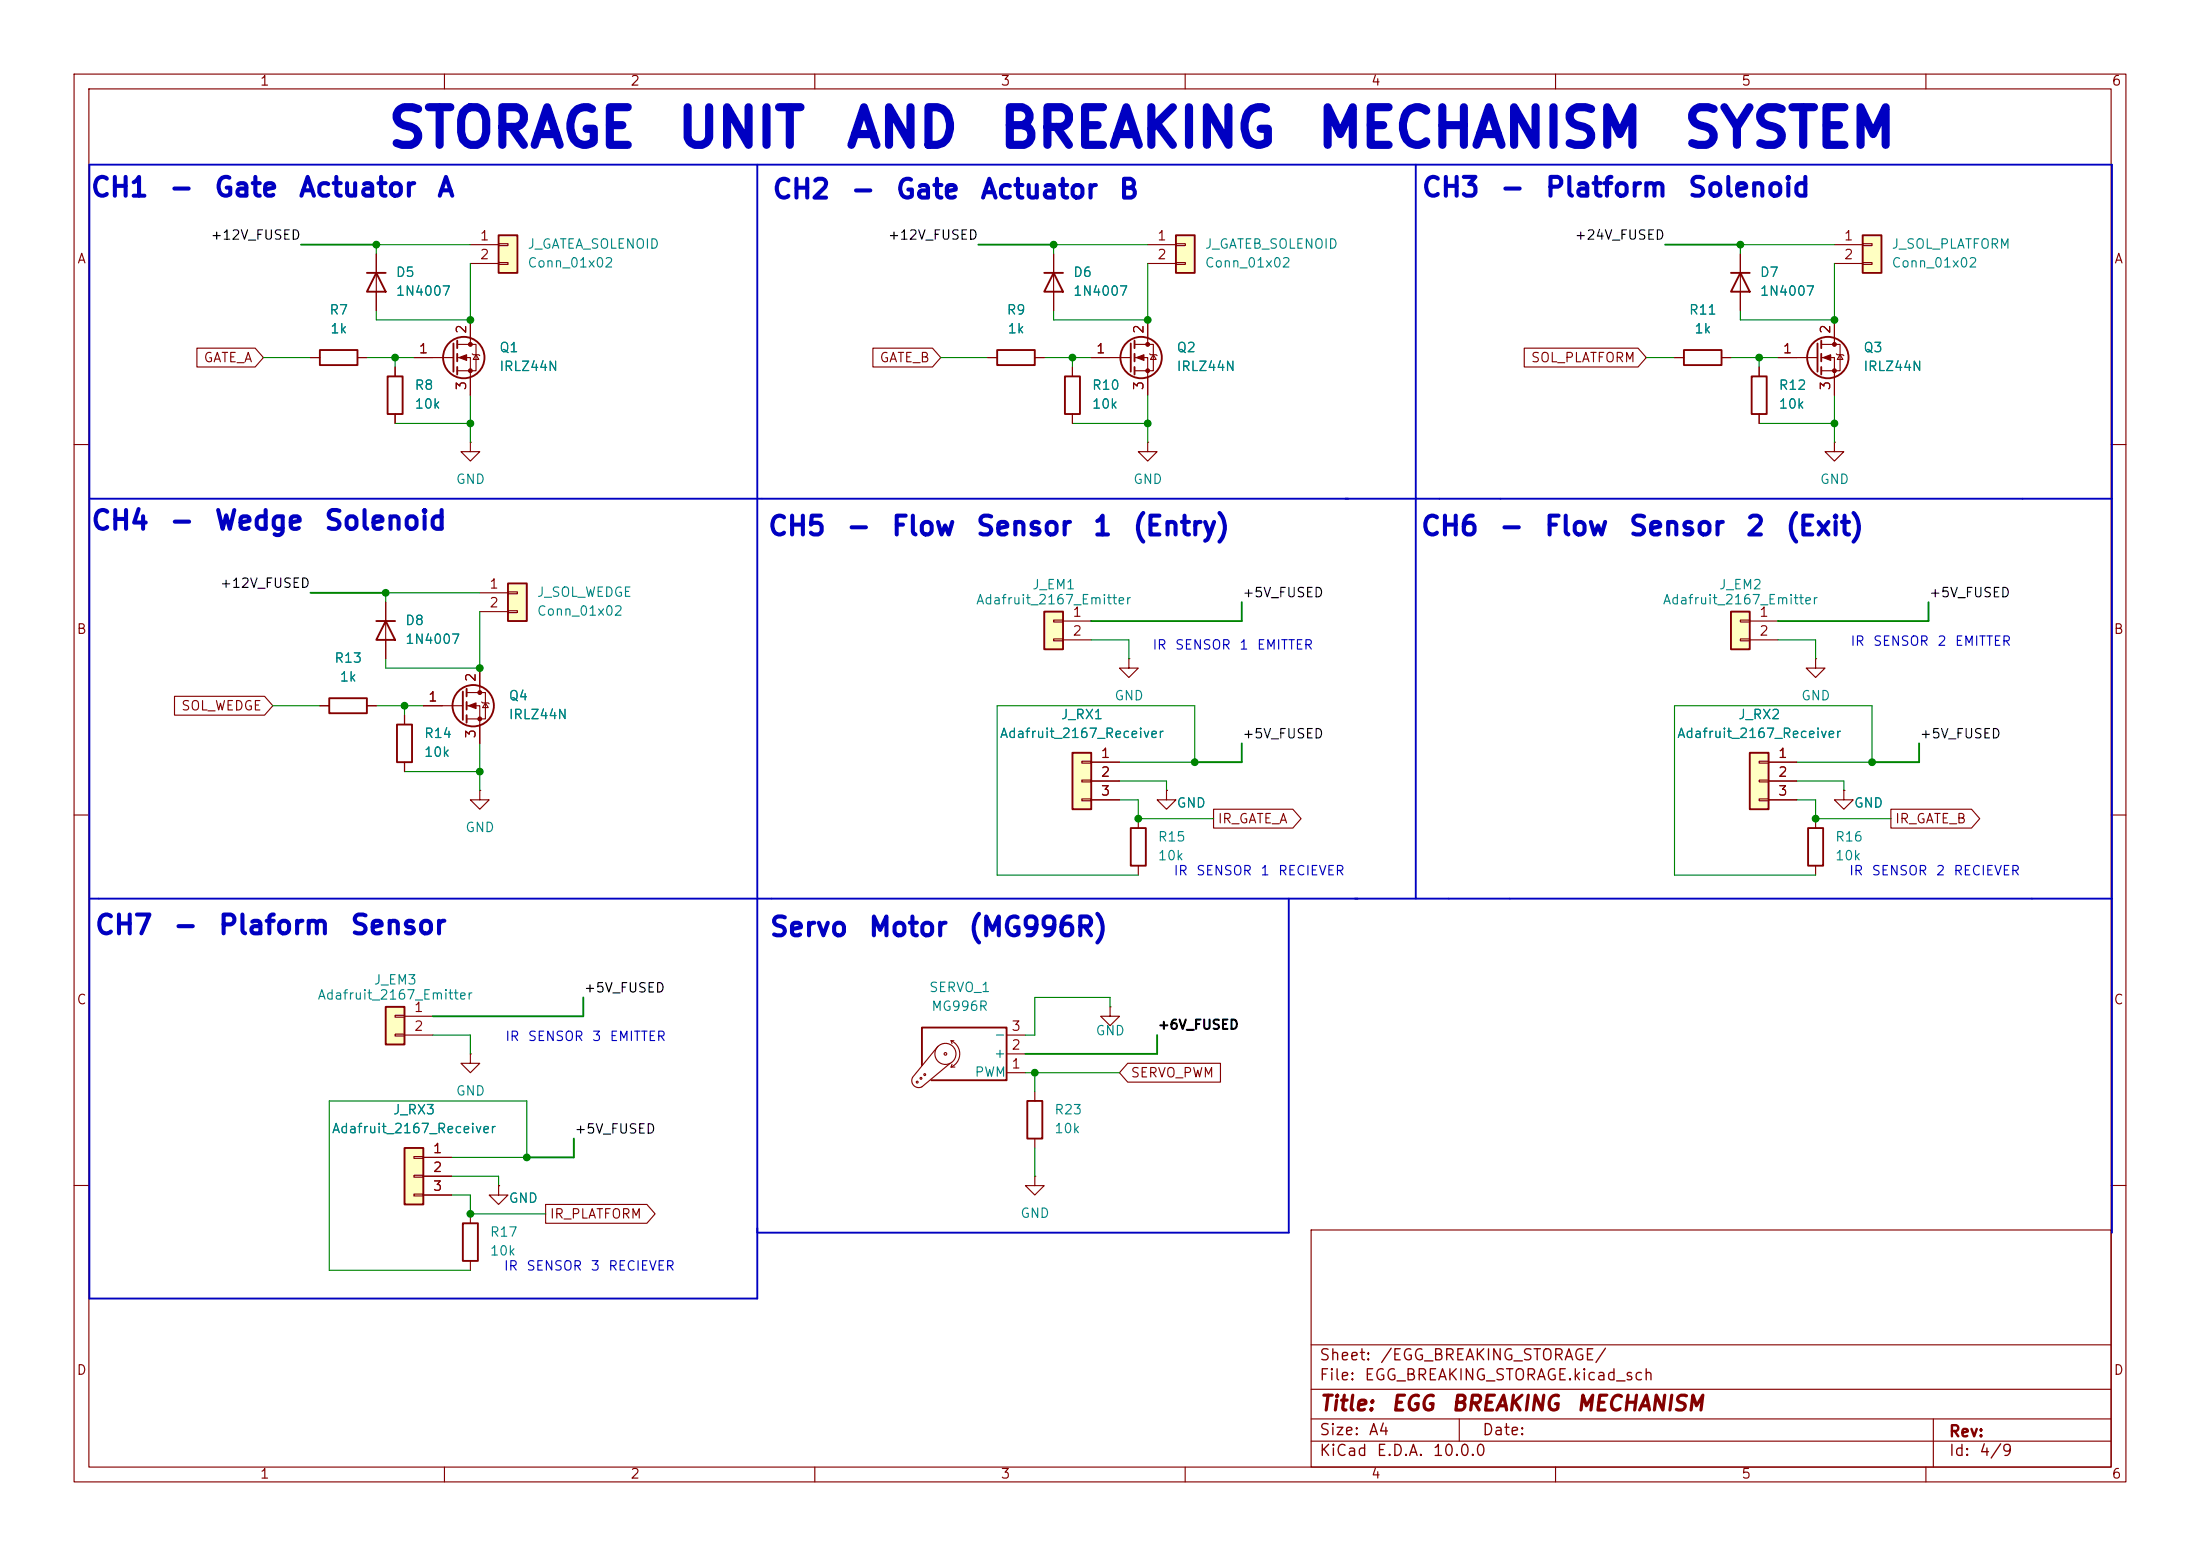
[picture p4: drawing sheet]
<svg xmlns="http://www.w3.org/2000/svg" width="297mm" height="210mm" viewBox="0 0 297 210" stroke-linecap="round" stroke-linejoin="round" font-family="sans-serif">
<g fill="none" stroke="#840000" stroke-width=".15">
<path d="M10 10h277v190h-277zM12 12h273v186h-273zM60 10v2M110 10v2M160 10v2M210 10v2M260 10v2M10 60h2M285 60h2M10 110h2M285 110h2M135.9 139.7h2.5"/>
<path d="M126.6 141.2l-3.4 4.2a.94 .94 0 0 0 .2 1.1 .94 .94 0 0 0 1.1 .2l3.8-3.2M128.4 140.5a1.94 1.94 0 0 1 1.2 1.7 1.94 1.94 0 0 1-1.2 1.8M128.4 144h.5M128.4 140.5h.4M128.4 140.5l.1 .3M128.5 143.6l-.1 .4M135.9 144.8h2.5M135.9 142.2h2.5M10 160h2M177 166h108v32h-108zM285 160h2M60 198v2"/>
<path d="M110 198v2M160 198v2M177 194.5h108M177 191.5h108M177 187.5h108M177 181.5h108M197 191.5v3M210 198v2M260 198v2M261 191.5v6.5"/>
<circle cx="123.8" cy="146.1" r=".13"/>
<circle cx="124.3" cy="145.5" r=".13"/>
<circle cx="124.8" cy="145" r=".13"/>
<circle cx="127.6" cy="142.2" r=".18"/>
<circle cx="127.6" cy="142.2" r="1.42"/>
</g>
<path d="M124.5 143.8v-5.1h11.4v7.1h-10.2" fill="none" stroke="#840000" stroke-width=".25"/>
<path d="M144.8 101.6h2.5v7.6h-2.5z" fill="#ffffc2"/>
<g fill="none" stroke="#840000" stroke-width=".25">
<path d="M141 36.8h2.5M142.2 36.8l1.3 2.6h-2.5zM134.6 47.2h5.1v2.1h-5.1zM152.7 46.4v3.8M153.2 46v1M153.2 47.8v1M153.2 49.5v1M144.8 101.6h2.5v7.6h-2.5z"/>
<circle cx="154.1" cy="48.3" r="2.79"/>
</g>
<g fill="none" stroke="#840000" stroke-width=".15">
<path d="M142.2 34.3v7.6M133.3 48.3h1.3M139.7 48.3h1.3M147.3 48.3h5.4M153.2 46.5h2.5v3.5h-2.5M153.2 48.3h1.7v5M154.9 43.2v3.3M155.2 47.8l.1 .1h.8l.1 .1M155.7 47.9l.4 .6h-.8zM247.6 59.7v1.3h1.3l-1.3 1.2-1.2-1.2h1.2M247.6 59.7h.1M152.4 88.9v1.3h1.3l-1.3 1.2-1.3-1.2h1.3"/>
<path d="M152.4 88.9h.1M146 102.7h1.3v.3h-1.3zM146 105.3h1.3v.2h-1.3zM146 107.8h1.3v.3h-1.3zM147.3 102.9h3.8M147.3 105.4h3.8M147.3 108h3.8"/>
</g>
<g fill="#840000" stroke="#840000" stroke-width=".15">
<path d="M153.4 48.3l1-.4v.7z"/>
<circle cx="154.9" cy="46.5" r=".25"/>
<circle cx="154.9" cy="50" r=".25"/>
</g>
<path d="M141 82.6h2.5v5h-2.5z" fill="#ffffc2"/>
<path d="M227.3 47.2h5.1v2.1h-5.1zM141 82.6h2.5v5h-2.5z" fill="none" stroke="#840000" stroke-width=".25"/>
<path d="M154.9 59.7v1.3h1.3l-1.3 1.2-1.2-1.2h1.2M154.9 59.7h.1M226.1 48.3h1.2M232.4 48.3h1.3M142.2 83.7h1.3v.2h-1.3zM142.2 86.2h1.3v.3h-1.3zM143.5 83.8h3.8M143.5 86.4h3.8" fill="none" stroke="#840000" stroke-width=".15"/>
<path d="M158.7 31.8h2.6v5h-2.6z" fill="#ffffc2"/>
<path d="M158.7 31.8h2.6v5h-2.6zM233.7 36.8h2.5M234.9 36.8l1.3 2.6h-2.5zM236.5 50.8h2v5.1h-2z" fill="none" stroke="#840000" stroke-width=".25"/>
<path d="M154.9 33h3.8M154.9 35.6h3.8M158.7 32.9h1.3v.2h-1.3zM158.7 35.4h1.3v.3h-1.3zM234.9 34.3v7.6M237.5 49.5v1.3M237.5 55.9v1.3" fill="none" stroke="#840000" stroke-width=".15"/>
<path d="M67.3 31.8h2.5v5h-2.5z" fill="#ffffc2"/>
<g fill="none" stroke="#840000" stroke-width=".25">
<path d="M67.3 31.8h2.5v5h-2.5zM61.2 46.4v3.8M61.7 46v1M61.7 47.8v1M61.7 49.5v1M62.5 93.3v3.9M63 93v1M63 94.7v1.1M63 96.5v1"/>
<circle cx="62.6" cy="48.3" r="2.79"/>
<circle cx="63.9" cy="95.2" r="2.79"/>
</g>
<g fill="none" stroke="#840000" stroke-width=".15">
<path d="M63.5 33h3.8M63.5 35.6h3.8M67.3 32.9h1.3v.2h-1.3zM67.3 35.4h1.3v.3h-1.3zM55.9 48.3h5.3M61.7 46.5h2.6v3.5h-2.6M61.7 48.3h1.8v5M63.5 43.2v3.3M63.8 47.8l.1 .1h.7l.2 .1M64.3 47.9l.3 .6h-.7zM57.1 95.3h5.4M63 93.5h2.5v3.5h-2.5"/>
<path d="M63 95.3h1.8v5M64.8 90.2v3.3M65 94.7l.2 .2h.7l.1 .1M65.5 94.9l.4 .6h-.7z"/>
</g>
<g fill="#840000" stroke="#840000" stroke-width=".15">
<path d="M62 48.3l1-.4v.7z"/>
<path d="M63.2 95.3l1.1-.4v.7z"/>
<circle cx="63.5" cy="46.5" r=".25"/>
<circle cx="63.5" cy="50" r=".25"/>
<circle cx="64.8" cy="93.5" r=".25"/>
<circle cx="64.8" cy="97" r=".25"/>
</g>
<path d="M68.6 78.7h2.5v5.1h-2.5z" fill="#ffffc2"/>
<path d="M68.6 78.7h2.5v5.1h-2.5zM53.6 97.8h2v5.1h-2z" fill="none" stroke="#840000" stroke-width=".25"/>
<path d="M68.6 79.9h1.2v.2h-1.2zM54.6 96.5v1.3M64.8 80h3.8M64.8 82.6h3.8M68.6 82.4h1.2v.3h-1.2zM54.6 102.9v1.2M63.5 142.2v1.3h1.3l-1.3 1.3-1.3-1.3h1.3M63.5 142.2h.1" fill="none" stroke="#840000" stroke-width=".15"/>
<path d="M54.6 154.9h2.5v7.7h-2.5z" fill="#ffffc2"/>
<g fill="none" stroke="#840000" stroke-width=".25">
<path d="M49.5 36.8h2.6M50.8 36.8l1.3 2.6h-2.6zM43.2 47.2h5.1v2.1h-5.1zM52.3 50.8h2.1v5.1h-2.1zM143.8 50.8h2v5.1h-2zM245.4 46.4v3.8M245.9 46v1M245.9 47.8v1M245.9 49.5v1M44.4 94.2h5.1v2.1h-5.1zM152.7 111.8h2v5h-2zM54.6 154.9h2.5v7.7h-2.5z"/>
<path d="M138.7 148.6h2v5.1h-2z"/>
<circle cx="246.8" cy="48.3" r="2.79"/>
</g>
<g fill="none" stroke="#840000" stroke-width=".15">
<path d="M50.8 34.3v7.6M41.9 48.3h1.3M48.3 48.3h1.2M53.3 49.5v1.3M53.3 55.9v1.3M144.8 49.5v1.3M144.8 55.9v1.3M240 48.3h5.4M245.9 46.5h2.5v3.5h-2.5M245.9 48.3h1.7v5M247.6 43.2v3.3M247.9 47.8l.1 .1h.8l.1 .1"/>
<path d="M248.4 47.9l.4 .6h-.8zM43.2 95.3h1.2M49.5 95.3h1.3M153.7 110.5v1.3M153.7 116.8v1.3M157.5 106.7v1.3h1.2l-1.2 1.2-1.3-1.2h1.3M157.5 106.7h.1M149.9 135.9v1.3h1.2l-1.2 1.2-1.3-1.2h1.3M149.9 135.9h.1M55.9 156.1h1.2v.2h-1.2zM55.9 158.6h1.2v.3h-1.2zM57.1 156.2h3.9"/>
<path d="M57.1 158.8h3.9M139.7 158.8v1.2h1.3l-1.3 1.3-1.3-1.3h1.3M139.7 158.8h.1M139.7 147.3v1.3M139.7 153.7v1.2M55.9 161.2h1.2v.2h-1.2zM57.1 161.3h3.9M67.3 160v1.3h1.3l-1.3 1.3-1.3-1.3h1.3M67.3 160h.1"/>
</g>
<g fill="#840000" stroke="#840000" stroke-width=".15">
<path d="M246.1 48.3l1-.4v.7z"/>
<circle cx="247.6" cy="46.5" r=".25"/>
<circle cx="247.6" cy="50" r=".25"/>
</g>
<path d="M233.7 82.6h2.5v5h-2.5z" fill="#ffffc2"/>
<path d="M233.7 82.6h2.5v5h-2.5zM62.5 165.1h2v5.1h-2z" fill="none" stroke="#840000" stroke-width=".25"/>
<path d="M234.9 83.7h1.3v.2h-1.3zM234.9 86.2h1.3v.3h-1.3zM236.2 83.8h3.8M236.2 86.4h3.8M63.5 163.8v1.3M63.5 170.2v1.3" fill="none" stroke="#840000" stroke-width=".15"/>
<path d="M52.1 135.9h2.5v5.1h-2.5z" fill="#ffffc2"/>
<path d="M50.8 83.8h2.5M52.1 83.8l1.2 2.6h-2.5zM52.1 135.9h2.5v5.1h-2.5z" fill="none" stroke="#840000" stroke-width=".25"/>
<path d="M63.5 59.7v1.3h1.3l-1.3 1.2-1.3-1.2h1.3M63.5 59.7h.1M52.1 81.3v7.6M64.8 106.7v1.3h1.2l-1.2 1.2-1.3-1.2h1.3M64.8 106.7h.1M53.3 137h1.3v.3h-1.3zM53.3 139.6h1.3v.2h-1.3zM54.6 137.2h3.8M54.6 139.7h3.8" fill="none" stroke="#840000" stroke-width=".15"/>
<path d="M236.2 101.6h2.6v7.6h-2.6z" fill="#ffffc2"/>
<path d="M236.2 101.6h2.6v7.6h-2.6zM244.1 111.8h2v5h-2z" fill="none" stroke="#840000" stroke-width=".25"/>
<path d="M245.1 88.9v1.3h1.3l-1.3 1.2-1.3-1.2h1.3M245.1 88.9h.1M237.5 102.7h1.3v.3h-1.3zM237.5 105.3h1.3v.2h-1.3zM237.5 107.8h1.3v.3h-1.3zM238.8 102.9h3.8M238.8 105.4h3.8M238.8 108h3.8M245.1 110.5v1.3M245.1 116.8v1.3M248.9 106.7v1.3h1.3l-1.3 1.2-1.3-1.2h1.3M248.9 106.7h.1" fill="none" stroke="#840000" stroke-width=".15"/>
<path d="M251.5 31.8h2.5v5h-2.5z" fill="#ffffc2"/>
<path d="M251.5 31.8h2.5v5h-2.5z" fill="none" stroke="#840000" stroke-width=".25"/>
<g fill="none" stroke="#840000" stroke-width=".15">
<path d="M50.8 34.3v2.5M50.8 39.4v2.5M142.2 34.3v2.5M142.2 39.4v2.5M234.9 34.3v2.5M234.9 39.4v2.5M247.6 33h3.9M247.6 35.6h3.9M251.5 32.9h1.2v.2h-1.2zM251.5 35.4h1.2v.3h-1.2zM26.6 47h7.8l1.2 1.3-1.2 1.2h-7.8zM41.9 48.3h1.3"/>
<path d="M48.3 48.3h1.2M53.3 49.5v1.3M53.3 55.9v1.3M55.9 48.3h2.5M63.5 43.2v2.5M63.5 50.8v2.5M117.8 47h8.1l1.1 1.3-1.1 1.2h-8.1zM133.3 48.3h1.3M139.7 48.3h1.3M144.8 49.5v1.3M144.8 55.9v1.3M147.3 48.3h2.6"/>
<path d="M154.9 43.2v2.5M154.9 50.8v2.5M205.8 47h15.3l1.1 1.3-1.1 1.2h-15.3zM226.1 48.3h1.2M232.4 48.3h1.3M237.5 49.5v1.3M237.5 55.9v1.3M240 48.3h2.6M247.6 43.2v2.5M247.6 50.8v2.5M23.6 94h12.1l1.1 1.3-1.1 1.2h-12.1zM43.2 95.3h1.2"/>
<path d="M49.5 95.3h1.3M52.1 81.3v2.5M52.1 86.4v2.5M54.6 96.5v1.3M57.1 95.3h2.6M64.8 90.2v2.5M64.8 97.8v2.5M54.6 102.9v1.2M147.3 102.9h3.8M147.3 105.4h3.8M147.3 108h3.8M157.5 106.7h.1"/>
<path d="M163.8 109.2h10.7l1.1 1.3-1.1 1.3h-10.7zM238.8 102.9h3.8M238.8 105.4h3.8M238.8 108h3.8M248.9 106.7h.1M255.3 109.2h10.9l1.1 1.3-1.1 1.3h-10.9zM57.1 156.2h3.9M57.1 158.8h3.9M152.2 143.5h12.6v2.6h-12.6l-1.1-1.3zM57.1 161.3h3.9M67.3 160h.1M73.7 162.6h13.6l1.1 1.2-1.1 1.3h-13.6z"/>
</g>
<path d="M102.2 22.2v153.1h-90.1v-153.1h273v144.2M191.1 22.2v99.1M12.1 67.3h273M12.1 121.3h273M174 121.3v45.1h-71.8" fill="none" stroke="#0000c2" stroke-width=".25"/>
<g fill="none" stroke="#008400" stroke-width=".15">
<path d="M63.5 33h-12.7v1.3M63.5 35.6v7.6h-12.7v-1.3M154.9 35.6v7.6h-12.7v-1.3M154.9 33h-12.7v1.3M247.6 33h-12.7v1.3M247.6 35.6v7.6h-12.7v-1.3M35.6 48.3h6.3M49.5 48.3h6.4M53.3 57.2h10.2M53.3 48.3v1.2M63.5 53.3v6.4M127 48.3h6.3"/>
<path d="M141 48.3h6.3M144.8 57.2h10.1M144.8 48.3v1.2M154.9 53.3v6.4M222.2 48.3h3.9M233.7 48.3h6.3M237.5 57.2h10.1M237.5 48.3v1.2M247.6 53.3v6.4M36.8 95.3h6.4M50.8 95.3h6.3M54.6 95.3v1.2"/>
<path d="M64.8 82.6v7.6h-12.7v-1.3M64.8 80h-12.7v1.3M147.3 86.4h5.1v2.5M240 86.4h5.1v2.5M54.6 104.1h10.2M64.8 100.3v6.4M151.1 102.9h10.2v-7.6h-26.7v22.8h19.1M151.1 108h2.6v2.5h10.1M151.1 105.4h6.4v1.3M242.6 102.9h10.1v-7.6h-26.6v22.8h19M242.6 108h2.5v2.5h10.2M242.6 105.4h6.3v1.3"/>
<path d="M58.4 139.7h5.1v2.5M149.9 135.9v-1.3h-10.2v5.1h-1.3M61 156.2h10.1v-7.6h-26.7v22.9h19.1M61 158.8h6.3v1.2M138.4 144.8h12.7M139.7 144.8v2.5M139.7 154.9v3.9M61 161.3h2.5v2.5h10.2"/>
</g>
<path d="M40.6 33h10.2M132.1 33h10.1M224.8 33h10.1M41.9 80h10.2M167.6 81.3v2.5h-20.3M260.3 81.3v2.5h-20.3M167.6 100.3v2.6h-6.3M259.1 100.3v2.6h-6.4M78.7 134.6v2.6h-20.3M156.2 139.7v2.5h-17.8M77.5 153.7v2.5h-6.4" fill="none" stroke="#008400" stroke-width=".25"/>
<g fill="#008400" stroke="#008400" stroke-width=".14">
<circle cx="234.9" cy="33" r=".46"/>
<circle cx="142.2" cy="33" r=".46"/>
<circle cx="154.9" cy="57.2" r=".46"/>
<circle cx="144.8" cy="48.3" r=".46"/>
<circle cx="154.9" cy="43.2" r=".46"/>
<circle cx="63.5" cy="43.2" r=".46"/>
<circle cx="53.3" cy="48.3" r=".46"/>
<circle cx="52.1" cy="80" r=".46"/>
<circle cx="63.5" cy="57.2" r=".46"/>
<circle cx="50.8" cy="33" r=".46"/>
<circle cx="64.8" cy="90.2" r=".46"/>
<circle cx="54.6" cy="95.3" r=".46"/>
<circle cx="139.7" cy="144.8" r=".46"/>
<circle cx="161.3" cy="102.9" r=".46"/>
<circle cx="245.1" cy="110.5" r=".46"/>
<circle cx="247.6" cy="57.2" r=".46"/>
<circle cx="247.6" cy="43.2" r=".46"/>
<circle cx="252.7" cy="102.9" r=".46"/>
<circle cx="71.1" cy="156.2" r=".46"/>
<circle cx="63.5" cy="163.8" r=".46"/>
<circle cx="64.8" cy="104.1" r=".46"/>
<circle cx="237.5" cy="48.3" r=".46"/>
<circle cx="153.7" cy="110.5" r=".46"/>
</g>
<g font-size="5.1" fill="#0000c2">
<text x="52.1" y="21.1">STORAGE</text>
<text x="91.1" y="21.1">UNIT</text>
<text x="113.9" y="21.1">AND</text>
<text x="134.6" y="21.1">BREAKING</text>
<text x="177.5" y="21.1">MECHANISM</text>
<text x="227" y="21.1">SYSTEM</text>
</g>
<g font-size="2.5" fill="#0000c2">
<text x="12.1" y="27.2">CH1</text>
<text x="22.7" y="27.2">-</text>
<text x="28.8" y="27.2">Gate</text>
<text x="40.2" y="27.2">Actuator</text>
<text x="58.9" y="27.2">A</text>
<text x="104.1" y="27.4">CH2</text>
<text x="114.7" y="27.4">-</text>
<text x="120.8" y="27.4">Gate</text>
<text x="132.2" y="27.4">Actuator</text>
<text x="150.9" y="27.4">B</text>
<text x="191.8" y="27.2">CH3</text>
<text x="202.4" y="27.2">-</text>
<text x="208.5" y="27.2">Platform</text>
<text x="227.7" y="27.2">Solenoid</text>
<text x="12.2" y="72.1">CH4</text>
<text x="22.7" y="72.1">-</text>
<text x="28.8" y="72.1">Wedge</text>
<text x="43.6" y="72.1">Solenoid</text>
<text x="103.5" y="72.9">CH5</text>
<text x="114.1" y="72.9">-</text>
<text x="120.2" y="72.9">Flow</text>
<text x="131.6" y="72.9">Sensor</text>
<text x="147.4" y="72.9">1</text>
<text x="152.8" y="72.9">(Entry)</text>
<text x="191.7" y="72.9">CH6</text>
<text x="202.2" y="72.9">-</text>
<text x="208.3" y="72.9">Flow</text>
<text x="219.8" y="72.9">Sensor</text>
<text x="235.5" y="72.9">2</text>
<text x="240.9" y="72.9">(Exit)</text>
<text x="12.7" y="126.7">CH7</text>
<text x="23.2" y="126.7">-</text>
<text x="29.3" y="126.7">Plaform</text>
<text x="47.2" y="126.7">Sensor</text>
<text x="103.8" y="127">Servo</text>
<text x="117.1" y="127">Motor</text>
<text x="130.6" y="127">(MG996R)</text>
</g>
<g font-size="2" fill="#840000">
<text x="178" y="190.9">Title:</text>
<text x="187.7" y="190.9">EGG</text>
<text x="195.8" y="190.9">BREAKING</text>
<text x="212.7" y="190.9">MECHANISM</text>
</g>
<g font-size="1.5" fill="#840000">
<text x="178" y="184">Sheet:</text>
<text x="186.2" y="184">/EGG_BREAKING_STORAGE/</text>
<text x="178" y="186.7">File:</text>
<text x="184.1" y="186.7">EGG_BREAKING_STORAGE.kicad_sch</text>
<text x="178" y="196.9">KiCad</text>
<text x="178" y="194.1">Size:</text>
<text x="184.7" y="194.1">A4</text>
<text x="185.7" y="196.9">E.D.A.</text>
<text x="193.3" y="196.9">10.0.0</text>
<text x="200" y="194.1">Date:</text>
<text x="263" y="194.3">Rev:</text>
<text x="263" y="196.9">Id:</text>
<text x="267.1" y="196.9">4/9</text>
</g>
<g font-size="1.3" fill="#840000">
<text x="35" y="11.9">1</text>
<text x="85" y="11.9">2</text>
<text x="135" y="11.9">3</text>
<text x="185" y="11.9">4</text>
<text x="235" y="11.9">5</text>
<text x="285" y="11.9">6</text>
<text x="10.3" y="35.9">A</text>
<text x="64.7" y="32.8">1</text>
<text x="64.7" y="35.3">2</text>
<text x="156.1" y="32.8">1</text>
<text x="156.1" y="35.3">2</text>
<text x="248.8" y="32.8">1</text>
<text x="248.8" y="35.3">2</text>
<text x="285.3" y="35.9">A</text>
<text x="63.2" y="45.2" transform="rotate(-90 63.2 45.2)">2</text>
<text x="154.7" y="45.2" transform="rotate(-90 154.7 45.2)">2</text>
<text x="247.4" y="45.2" transform="rotate(-90 247.4 45.2)">2</text>
<text x="27.4" y="49.2">GATE_A</text>
<text x="56.4" y="48">1</text>
<text x="63.2" y="52.8" transform="rotate(-90 63.2 52.8)">3</text>
<text x="118.7" y="49.2">GATE_B</text>
<text x="147.9" y="48">1</text>
<text x="154.7" y="52.8" transform="rotate(-90 154.7 52.8)">3</text>
<text x="206.6" y="49.2">SOL_PLATFORM</text>
<text x="240.6" y="48">1</text>
<text x="247.4" y="52.8" transform="rotate(-90 247.4 52.8)">3</text>
<text x="66" y="79.8">1</text>
<text x="66" y="82.3">2</text>
<text x="144.7" y="83.6">1</text>
<text x="237.4" y="83.6">1</text>
<text x="10.3" y="85.9">B</text>
<text x="144.7" y="86.1">2</text>
<text x="237.4" y="86.1">2</text>
<text x="285.3" y="85.9">B</text>
<text x="57.7" y="95">1</text>
<text x="64.5" y="92.1" transform="rotate(-90 64.5 92.1)">2</text>
<text x="24.4" y="96.2">SOL_WEDGE</text>
<text x="64.5" y="99.8" transform="rotate(-90 64.5 99.8)">3</text>
<text x="148.5" y="102.6">1</text>
<text x="148.5" y="105.2">2</text>
<text x="148.5" y="107.7">3</text>
<text x="240" y="102.6">1</text>
<text x="240" y="105.2">2</text>
<text x="240" y="107.7">3</text>
<text x="164.3" y="111.4">IR_GATE_A</text>
<text x="255.7" y="111.4">IR_GATE_B</text>
<text x="10.3" y="135.9">C</text>
<text x="55.8" y="136.9">1</text>
<text x="285.3" y="135.9">C</text>
<text x="55.8" y="139.4">2</text>
<text x="136.5" y="142">2</text>
<text x="136.5" y="139.4">3</text>
<text x="136.5" y="144.5">1</text>
<text x="152.6" y="145.7">SERVO_PWM</text>
<text x="58.3" y="156">1</text>
<text x="58.3" y="158.5">2</text>
<text x="58.3" y="161">3</text>
<text x="74.1" y="164.8">IR_PLATFORM</text>
<text x="10.3" y="185.9">D</text>
<text x="285.3" y="185.9">D</text>
<text x="35" y="199.9">1</text>
<text x="85" y="199.9">2</text>
<text x="135" y="199.9">3</text>
<text x="185" y="199.9">4</text>
<text x="235" y="199.9">5</text>
<text x="285" y="199.9">6</text>
</g>
<g font-size="1.3">
<text x="28.3" y="32.7">+12V_FUSED</text>
<text x="119.8" y="32.7">+12V_FUSED</text>
<text x="212.5" y="32.7">+24V_FUSED</text>
<text x="29.6" y="79.7">+12V_FUSED</text>
<text x="167.6" y="80.9">+5V_FUSED</text>
<text x="260.3" y="80.9">+5V_FUSED</text>
<text x="167.6" y="100">+5V_FUSED</text>
<text x="259.1" y="100">+5V_FUSED</text>
<text x="78.7" y="134.3">+5V_FUSED</text>
<text x="156.2" y="139.3">+6V_FUSED</text>
<text x="77.5" y="153.3">+5V_FUSED</text>
</g>
<g font-size="1.3" fill="#008484">
<text x="71.1" y="33.9">J_GATEA_SOLENOID</text>
<text x="162.6" y="33.9">J_GATEB_SOLENOID</text>
<text x="255.3" y="33.9">J_SOL_PLATFORM</text>
<text x="53.3" y="37.7">D5</text>
<text x="53.3" y="40.2">1N4007</text>
<text x="71.1" y="36.4">Conn_01x02</text>
<text x="144.8" y="37.7">D6</text>
<text x="144.8" y="40.2">1N4007</text>
<text x="162.6" y="36.4">Conn_01x02</text>
<text x="237.5" y="37.7">D7</text>
<text x="237.5" y="40.2">1N4007</text>
<text x="255.3" y="36.4">Conn_01x02</text>
<text x="44.4" y="42.8">R7</text>
<text x="44.5" y="45.3">1k</text>
<text x="67.3" y="47.9">Q1</text>
<text x="135.8" y="42.8">R9</text>
<text x="135.9" y="45.3">1k</text>
<text x="158.8" y="47.9">Q2</text>
<text x="227.9" y="42.8">R11</text>
<text x="228.6" y="45.3">1k</text>
<text x="251.5" y="47.9">Q3</text>
<text x="55.9" y="52.9">R8</text>
<text x="67.3" y="50.4">IRLZ44N</text>
<text x="147.3" y="52.9">R10</text>
<text x="158.8" y="50.4">IRLZ44N</text>
<text x="240" y="52.9">R12</text>
<text x="251.5" y="50.4">IRLZ44N</text>
<text x="55.9" y="55.5">10k</text>
<text x="147.3" y="55.5">10k</text>
<text x="240" y="55.5">10k</text>
<text x="61.5" y="65.6">GND</text>
<text x="152.9" y="65.6">GND</text>
<text x="245.6" y="65.6">GND</text>
<text x="72.4" y="80.9">J_SOL_WEDGE</text>
<text x="72.4" y="83.4">Conn_01x02</text>
<text x="131.7" y="81.9">Adafruit_2167_Emitter</text>
<text x="139.3" y="79.9">J_EM1</text>
<text x="224.4" y="81.9">Adafruit_2167_Emitter</text>
<text x="232" y="79.9">J_EM2</text>
<text x="45" y="89.8">R13</text>
<text x="54.6" y="84.7">D8</text>
<text x="54.6" y="87.2">1N4007</text>
<text x="45.8" y="92.3">1k</text>
<text x="68.6" y="94.8">Q4</text>
<text x="150.4" y="94.8">GND</text>
<text x="243.1" y="94.8">GND</text>
<text x="57.2" y="99.9">R14</text>
<text x="68.6" y="97.4">IRLZ44N</text>
<text x="134.9" y="99.9">Adafruit_2167_Receiver</text>
<text x="143.1" y="97.4">J_RX1</text>
<text x="226.3" y="99.9">Adafruit_2167_Receiver</text>
<text x="234.6" y="97.4">J_RX2</text>
<text x="57.2" y="102.5">10k</text>
<text x="62.7" y="112.6">GND</text>
<text x="156.2" y="113.9">R15</text>
<text x="158.8" y="109.3">GND</text>
<text x="247.7" y="113.9">R16</text>
<text x="250.2" y="109.3">GND</text>
<text x="156.2" y="116.4">10k</text>
<text x="247.7" y="116.4">10k</text>
<text x="42.8" y="135.2">Adafruit_2167_Emitter</text>
<text x="50.4" y="133.2">J_EM3</text>
<text x="125.3" y="134.2">SERVO_1</text>
<text x="125.6" y="136.8">MG996R</text>
<text x="134.1" y="143.1">+</text>
<text x="134.1" y="140.6">-</text>
<text x="147.8" y="140.1">GND</text>
<text x="61.5" y="148.2">GND</text>
<text x="131.5" y="145.6">PWM</text>
<text x="44.7" y="153.3">Adafruit_2167_Receiver</text>
<text x="53" y="150.7">J_RX3</text>
<text x="142.2" y="153.3">10k</text>
<text x="142.2" y="150.7">R23</text>
<text x="66" y="167.2">R17</text>
<text x="68.6" y="162.7">GND</text>
<text x="137.7" y="164.7">GND</text>
<text x="66" y="169.8">10k</text>
</g>
<g font-size="1.3" fill="#0000c2">
<text x="155.5" y="88">IR</text>
<text x="158.5" y="88">SENSOR</text>
<text x="167.2" y="88">1</text>
<text x="169.6" y="88">EMITTER</text>
<text x="249.7" y="87.5">IR</text>
<text x="252.8" y="87.5">SENSOR</text>
<text x="261.4" y="87.5">2</text>
<text x="263.8" y="87.5">EMITTER</text>
<text x="158.4" y="118.5">IR</text>
<text x="161.4" y="118.5">SENSOR</text>
<text x="170.1" y="118.5">1</text>
<text x="172.4" y="118.5">RECIEVER</text>
<text x="249.5" y="118.5">IR</text>
<text x="252.6" y="118.5">SENSOR</text>
<text x="261.3" y="118.5">2</text>
<text x="263.6" y="118.5">RECIEVER</text>
<text x="68.1" y="140.8">IR</text>
<text x="71.2" y="140.8">SENSOR</text>
<text x="79.8" y="140.8">3</text>
<text x="82.2" y="140.8">EMITTER</text>
<text x="67.9" y="171.8">IR</text>
<text x="71" y="171.8">SENSOR</text>
<text x="79.6" y="171.8">3</text>
<text x="82" y="171.8">RECIEVER</text>
</g>
</svg>
